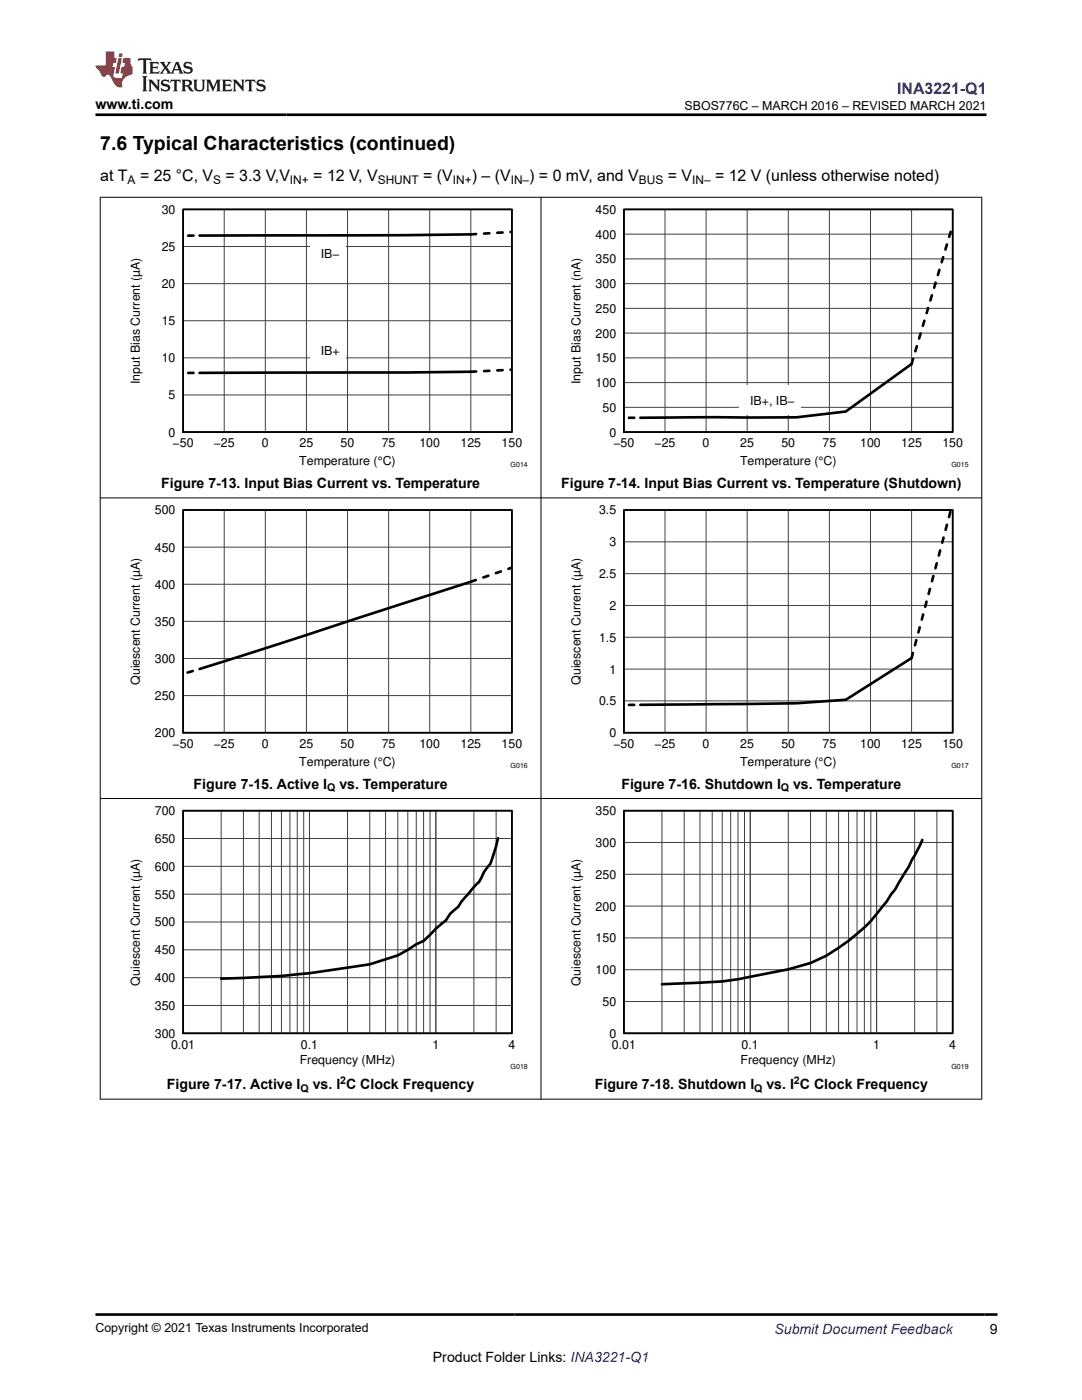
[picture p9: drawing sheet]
<svg xmlns="http://www.w3.org/2000/svg" width="216mm" height="279mm" viewBox="0 0 216 279" stroke-linecap="round" stroke-linejoin="round" font-family="sans-serif">
<path d="M36.5 41.8h65.6v44.4h-65.6z" fill="none" stroke="#000" stroke-width=".26"/>
<g fill="none" stroke="#414141" stroke-width=".2">
<path d="M36.5 41.8h65.6v44.4h-65.6zM36.5 56.6h65.6M36.5 49.2h65.6M44.7 41.8v44.4M52.9 41.8v44.4M61.1 41.8v44.4M69.3 41.8v44.4M77.5 41.8v44.4M85.7 41.8v44.4M93.9 41.8v44.4M36.5 78.8h65.6M36.5 71.4h65.6"/>
<path d="M36.5 64h65.6"/>
</g>
<path d="M93.9 46.8l-13.1 .1-41 .1M93.9 74.2l-54.1 .2" fill="none" stroke="#000" stroke-width=".53"/>
<path d="M36.5 47h3.3M93.9 46.8l8.2-.5M36.5 74.4h3.3M93.9 74.2l8.2-.4" fill="none" stroke="#000" stroke-width=".53" stroke-dasharray="1.1 1.6"/>
<g fill="#fff">
<path d="M61.8 67h7.1v5.9h-7.1z"/>
<path d="M61.8 47.7h7.1v5.9h-7.1z"/>
</g>
<path d="M36.5 41.8h65.6v44.4h-65.6z" fill="none" stroke="#000" stroke-width=".35"/>
<path d="M124.5 41.8h65.6v44.4h-65.6z" fill="none" stroke="#000" stroke-width=".26"/>
<g fill="none" stroke="#414141" stroke-width=".2">
<path d="M124.5 41.8h65.6v44.4h-65.6zM124.5 56.6h65.6M124.5 51.7h65.6M124.5 46.7h65.6M132.7 41.8v44.4M140.9 41.8v44.4M149.1 41.8v44.4M157.3 41.8v44.4M165.5 41.8v44.4M173.7 41.8v44.4M181.9 41.8v44.4M124.5 76.4h65.6"/>
<path d="M124.5 71.4h65.6M124.5 66.5h65.6M124.5 61.5h65.6M124.5 81.3h65.6"/>
</g>
<path d="M181.9 72.6l-13.1 9.5-9.9 1.2-31.1 .1" fill="none" stroke="#000" stroke-width=".53"/>
<path d="M181.9 72.6l8.2-27.7M124.4 83.4h3.4" fill="none" stroke="#000" stroke-width=".53" stroke-dasharray="1.1 1.6"/>
<path d="M147.5 76.9h12.2v6h-12.2z" fill="#fff"/>
<path d="M124.5 41.8h65.6v44.4h-65.6zM36.5 101.8h65.6v44.4h-65.6zM124.5 101.8h65.6v44.4h-65.6zM36.5 161.8h65.6v44.4h-65.6zM124.5 161.8h65.6v44.4h-65.6z" fill="none" stroke="#000" stroke-width=".35"/>
<path d="M36.5 101.8h65.6v44.4h-65.6zM124.5 101.8h65.6v44.4h-65.6zM36.5 161.8h65.6v44.4h-65.6zM124.5 161.8h65.6v44.4h-65.6z" fill="none" stroke="#000" stroke-width=".26"/>
<g fill="none" stroke="#414141" stroke-width=".2">
<path d="M36.5 101.8h65.6v44.4h-65.6zM36.5 116.6h65.6M36.5 109.2h65.6M44.7 101.8v44.4M52.9 101.8v44.4M61.1 101.8v44.4M69.3 101.8v44.4M77.5 101.8v44.4M85.7 101.8v44.4M93.9 101.8v44.4M124.5 101.8h65.6v44.4h-65.6zM124.5 114.5h65.6"/>
<path d="M124.5 108.1h65.6M132.7 101.8v44.4M140.9 101.8v44.4M149.1 101.8v44.4M157.3 101.8v44.4M165.5 101.8v44.4M173.7 101.8v44.4M181.9 101.8v44.4M36.5 138.8h65.6M36.5 131.4h65.6M36.5 124h65.6M124.5 139.9h65.6"/>
<path d="M124.5 133.5h65.6M124.5 127.2h65.6M124.5 120.8h65.6M36.5 161.8h65.6v44.4h-65.6zM36.5 178.5h65.6M36.5 172.9h65.6M36.5 167.3h65.6M44.1 161.8v44.4M48.6 161.8v44.4M51.7 161.8v44.4M54.2 161.8v44.4M56.2 161.8v44.4"/>
<path d="M57.8 161.8v44.4M59.3 161.8v44.4M60.6 161.8v44.4M61.8 161.8v44.4M69.3 161.8v44.4M73.8 161.8v44.4M76.9 161.8v44.4M79.4 161.8v44.4M81.4 161.8v44.4M83.1 161.8v44.4M84.5 161.8v44.4M85.8 161.8v44.4"/>
<path d="M87 161.8v44.4M94.6 161.8v44.4M99 161.8v44.4M124.5 161.8h65.6v44.4h-65.6zM124.5 174.5h65.6M124.5 168.1h65.6M132.1 161.8v44.4M136.5 161.8v44.4M139.7 161.8v44.4M142.1 161.8v44.4M144.1 161.8v44.4M145.8 161.8v44.4"/>
<path d="M147.3 161.8v44.4M148.6 161.8v44.4M149.7 161.8v44.4M157.3 161.8v44.4M161.7 161.8v44.4M164.9 161.8v44.4M167.3 161.8v44.4M169.3 161.8v44.4M171 161.8v44.4M172.5 161.8v44.4M173.8 161.8v44.4M174.9 161.8v44.4"/>
<path d="M182.5 161.8v44.4M186.9 161.8v44.4M36.5 195.1h65.6M36.5 189.6h65.6M36.5 184h65.6M124.5 199.9h65.6M124.5 193.5h65.6M124.5 187.2h65.6M124.5 180.8h65.6M36.5 200.7h65.6"/>
</g>
<path d="M93.9 116.1l-54.1 17.4M181.9 131.3l-13.1 8.4-9.9 .7-31.1 .3M99.4 167.3l-.4 1.6-1.2 3.5a11.1 11.1 0 0 0-2.2 3.6l-3.5 3.9-.7 1.1-1.6 1.3-.8 1.4-2 1.6-2.5 2.5-1.4 .6-3.7 2.3-5.6 1.7a185.3 185.3 0 0 1-29.7 2.9M184 167.6l-2.6 5.4-2.8 4.5-.8 1a34.8 34.8 0 0 1-16.1 13.7l-4.4 1.3-10 1.9-3.2 .5-12 .5" fill="none" stroke="#000" stroke-width=".53"/>
<path d="M93.9 116.1l8.2-2.8M36.5 134.5l3.3-1M181.9 131.3l7.8-29.6M124.4 140.7h3.4" fill="none" stroke="#000" stroke-width=".53" stroke-dasharray="1.1 1.6"/>
<path d="M19.9 39.4h176.1M20 39.3v180.1M107.9 39.3v180.1M195.9 39.3v180.1M19.9 99.4h176.1M19.9 159.4h176.1M19.9 219.4h176.1" fill="none" stroke="#000" stroke-width=".2"/>
<path d="M27.7 11.6l-.2 .6 .5-.2h.6v.1v2.2l-.2 .4h1l-.2-.4v-2.2v-.1h.5l.5 .2-.1-.6zM29.8 12.4l.2 .3v1.6l-.2 .4h1.9l.1-.6a1.08 1.08 0 0 1-1.3 .2v-.7h.6l.4 .2v-.7l-.4 .2h-.6v-.5l.2-.2a1 1 0 0 1 1 .3l-.1-.5zM31.8 12.4l1 1.1-1 1.2h.9l-.2-.2 .4-.8 .5 .8-.2 .2h1.6l-.2-.2 .1-.5h1l.1 .5-.1 .2h.9l-.2-.4-.8-1.9h-.5l-1 2.1-.8-1.1 .9-1h-.8l.2 .2-.5 .6-.3-.6 .1-.2zM35.2 12.8l.4 1h-.8zM36.8 12.5a.65 .65 0 0 0-.2 .7 .65 .65 0 0 0 .6 .5l.7 .1 .1 .3a.79 .79 0 0 1-.7 .4 .79 .79 0 0 1-.7-.5l.1 .7 .2-.1a.93 .93 0 0 0 1.1 0 .93 .93 0 0 0 .4-.9 1.46 1.46 0 0 0-1.2-.6l-.1-.3a1.09 1.09 0 0 1 1.2 .2l-.2-.6-.1 .1-.6-.2zM28.4 15.2l.2 .4v2.2l-.2 .4h1l-.2-.4v-2.2l.2-.4zM29.6 15.9l.2 .4v1.5l-.2 .4h.8l-.3-.4v-1.3l1.7 1.8v-2l.2-.4h-.8l.2 .2 .1 1.1-1.2-1.3zM32.3 16a.65 .65 0 0 0-.2 .8 .65 .65 0 0 0 .7 .4l.6 .2 .1 .2a.79 .79 0 0 1-.7 .4 .79 .79 0 0 1-.7-.5l.1 .7 .2-.1a.93 .93 0 0 0 1.1 .1 .93 .93 0 0 0 .4-1 1.46 1.46 0 0 0-1.2-.5l-.1-.4a1.09 1.09 0 0 1 1.2 .2l-.2-.6-.1 .1-.6-.1zM34.1 15.9l-.1 .6a.63 .63 0 0 1 .7-.3l.1 1.6-.3 .4h1l-.2-.4v-1.6a.66 .66 0 0 1 .8 .3l-.1-.6zM36.2 15.9l.2 .4v1.5l-.2 .4h.9l-.2-.2v-.7h.5l.1 .2a.79 .79 0 0 0 1.2 .6l-1-.9a.61 .61 0 0 0 .6-.6 .61 .61 0 0 0-.5-.7zM36.9 16.2h.2a.47 .47 0 0 1 .5 .1 .47 .47 0 0 1 .1 .5l-.2 .1-.6 .1zM38.5 15.9l.2 .2a2.27 2.27 0 0 0 .4 2 1.04 1.04 0 0 0 1.7-.7v-1.3l.2-.2h-.8l.2 .4v1.1a.6 .6 0 0 1-.6 .6 .6 .6 0 0 1-.6-.6v-1.1l.3-.4zM41.1 15.9l.2 .4v1.5l-.2 .4h.7l-.2-.4v-1.4l.9 1.9 .8-1.9v1.4l-.2 .4h1l-.3-.4v-1.5l.3-.4h-.8l-.7 1.5-.7-1.5zM44.3 15.9l.2 .4v1.5l-.2 .4h1.9l.1-.6a1.09 1.09 0 0 1-1.3 .2v-.7h.6l.4 .2v-.6l-.4 .2h-.6v-.6l.2-.1a1.01 1.01 0 0 1 1 .3l-.1-.6zM46.4 15.9l.3 .4v1.5l-.3 .4h.8l-.2-.4v-1.3l1.6 1.8v-2l.2-.4h-.7l.2 .2v1.1l-1.2-1.3zM49 15.9l-.1 .6a.63 .63 0 0 1 .8-.3v1.6l-.3 .4h1l-.2-.4v-1.6a.66 .66 0 0 1 .8 .3l-.1-.6zM51.4 16a.65 .65 0 0 0-.2 .8 .65 .65 0 0 0 .6 .4l.6 .2 .2 .2a.79 .79 0 0 1-.8 .4 .79 .79 0 0 1-.6-.5l.1 .7 .2-.1a.93 .93 0 0 0 1 .1 .93 .93 0 0 0 .5-1 1.46 1.46 0 0 0-1.3-.5l-.1-.4a1.09 1.09 0 0 1 1.3 .2l-.2-.6-.2 .1-.5-.1z" fill="#231f20"/>
<path d="M21.1 10.3v2.7h-2v.4l.9 1a.95 .95 0 0 0 .9 .9 .59 .59 0 0 1 .6-.4 .59 .59 0 0 1 .5 .3l.4 .8a1.59 1.59 0 0 0 2.1 1.4 1.61 1.61 0 0 1 1-2.3l1-.3-.1-1.5a1.59 1.59 0 0 1-.4-1.7h-1.4l-.2 .9h.5l-.1 .9h-.5l-.2 .9v.3l.4 .1-.2 .9h-.6a.73 .73 0 0 1-1.1-.7l.3-1.5h-.5l.2-.9h.5l.2-.9h-.5v-1.3zM23.6 11.6l-.6 3.1h.7l.6-3.1zM23.8 10.7l-.1 .6h.7l.1-.6z" fill="#ed1c24"/>
<path d="M19 22.9h177.8M19 262.3h180" fill="none" stroke="#000" stroke-width=".53"/>
<text font-size="3.9" x="20" y="29.9">7.6 Typical Characteristics (continued)</text>
<text font-size="3.2" fill="#00f" x="179" y="18.7">INA3221-Q1</text>
<g font-size="3.2">
<text x="20" y="36.1">at T</text>
<text x="27.9" y="36.1">= 25 °C, V</text>
<text x="45" y="36.1">= 3.3 V,V</text>
<text x="62.5" y="36.1">= 12 V, V</text>
<text x="84.5" y="36.1">= (V</text>
<text x="94.1" y="36.1">) – (V</text>
<text x="105.6" y="36.1">) = 0 mV, and V</text>
<text x="133.2" y="36.1">= V</text>
<text x="142.7" y="36.1">= 12 V (unless otherwise noted)</text>
</g>
<g font-size="2.8">
<text x="19" y="21.8">www.ti.com</text>
<text x="32.2" y="97.4">Figure 7-13. Input Bias Current vs. Temperature</text>
<text x="112" y="97.4">Figure 7-14. Input Bias Current vs. Temperature (Shutdown)</text>
<text x="38.6" y="157.4">Figure 7-15. Active I</text>
<text x="67.7" y="157.4">vs. Temperature</text>
<text x="124" y="157.4">Figure 7-16. Shutdown I</text>
<text x="158.3" y="157.4">vs. Temperature</text>
<text x="33.3" y="217.4">Figure 7-17. Active I</text>
<text x="62.4" y="217.4">vs. I C Clock Frequency</text>
<text x="118.7" y="217.4">Figure 7-18. Shutdown I</text>
<text x="152.9" y="217.4">vs. I C Clock Frequency</text>
<text x="197.5" y="266.1">9</text>
<text x="86.4" y="271.7">Product Folder Links: INA3221-Q1</text>
</g>
<text font-size="2.8" fill="#00f" x="154.5" y="266.2">Submit Document Feedback</text>
<g font-size="2.5">
<text x="136.6" y="21.9">SBOS776C – MARCH 2016 – REVISED MARCH 2021</text>
<text x="32.3" y="42.7">30</text>
<text x="118.9" y="47.6">400</text>
<text x="118.9" y="42.7">450</text>
<text x="32.3" y="50.1">25</text>
<text x="64" y="51.6">IB−</text>
<text x="118.9" y="52.6">350</text>
<text x="32.3" y="57.5">20</text>
<text x="118.9" y="57.5">300</text>
<text x="32.3" y="64.9">15</text>
<text x="118.9" y="62.4">250</text>
<text x="64" y="70.8">IB+</text>
<text x="118.9" y="67.4">200</text>
<text x="27.9" y="76.6" transform="rotate(-90 27.9 76.6)">Input Bias Current (µA)</text>
<text x="32.3" y="72.3">10</text>
<text x="115.9" y="76.6" transform="rotate(-90 115.9 76.6)">Input Bias Current (nA)</text>
<text x="118.9" y="77.2">100</text>
<text x="118.9" y="72.3">150</text>
<text x="33.6" y="79.7">5</text>
<text x="120.2" y="82.2">50</text>
<text x="149.7" y="80.8">IB+, IB−</text>
<text x="33.6" y="87.1">0</text>
<text x="34.4" y="89.3">−50</text>
<text x="42.6" y="89.3">−25</text>
<text x="52.3" y="89.3">0</text>
<text x="59.8" y="89.3">25</text>
<text x="68" y="89.3">50</text>
<text x="76.2" y="89.3">75</text>
<text x="83.7" y="89.3">100</text>
<text x="91.9" y="89.3">125</text>
<text x="100.1" y="89.3">150</text>
<text x="121.6" y="87.1">0</text>
<text x="122.4" y="89.3">−50</text>
<text x="130.6" y="89.3">−25</text>
<text x="140.2" y="89.3">0</text>
<text x="147.7" y="89.3">25</text>
<text x="155.9" y="89.3">50</text>
<text x="164.1" y="89.3">75</text>
<text x="171.6" y="89.3">100</text>
<text x="179.8" y="89.3">125</text>
<text x="188" y="89.3">150</text>
<text x="59.7" y="92.8">Temperature (°C)</text>
<text x="147.7" y="92.8">Temperature (°C)</text>
<text x="30.9" y="102.7">500</text>
<text x="119.5" y="102.7">3.5</text>
<text x="30.9" y="110.1">450</text>
<text x="121.6" y="109">3</text>
<text x="30.9" y="117.5">400</text>
<text x="119.5" y="115.4">2.5</text>
<text x="30.9" y="124.9">350</text>
<text x="121.6" y="121.7">2</text>
<text x="119.5" y="128.1">1.5</text>
<text x="27.9" y="136.7" transform="rotate(-90 27.9 136.7)">Quiescent Current (µA)</text>
<text x="30.9" y="132.3">300</text>
<text x="115.9" y="136.7" transform="rotate(-90 115.9 136.7)">Quiescent Current (µA)</text>
<text x="121.6" y="134.4">1</text>
<text x="30.9" y="139.7">250</text>
<text x="119.5" y="140.8">0.5</text>
<text x="30.9" y="147.1">200</text>
<text x="34.4" y="149.3">−50</text>
<text x="42.6" y="149.3">−25</text>
<text x="52.3" y="149.3">0</text>
<text x="59.8" y="149.3">25</text>
<text x="68" y="149.3">50</text>
<text x="76.2" y="149.3">75</text>
<text x="83.7" y="149.3">100</text>
<text x="91.9" y="149.3">125</text>
<text x="100.1" y="149.3">150</text>
<text x="121.6" y="147.1">0</text>
<text x="122.4" y="149.3">−50</text>
<text x="130.6" y="149.3">−25</text>
<text x="140.2" y="149.3">0</text>
<text x="147.7" y="149.3">25</text>
<text x="155.9" y="149.3">50</text>
<text x="164.1" y="149.3">75</text>
<text x="171.6" y="149.3">100</text>
<text x="179.8" y="149.3">125</text>
<text x="188" y="149.3">150</text>
<text x="59.7" y="152.8">Temperature (°C)</text>
<text x="147.7" y="152.8">Temperature (°C)</text>
<text x="30.9" y="162.7">700</text>
<text x="118.9" y="162.7">350</text>
<text x="30.9" y="173.8">600</text>
<text x="30.9" y="168.2">650</text>
<text x="118.9" y="169">300</text>
<text x="30.9" y="179.3">550</text>
<text x="118.9" y="175.4">250</text>
<text x="30.9" y="184.9">500</text>
<text x="118.9" y="181.7">200</text>
<text x="30.9" y="190.4">450</text>
<text x="118.9" y="188.1">150</text>
<text x="27.9" y="196.7" transform="rotate(-90 27.9 196.7)">Quiescent Current (µA)</text>
<text x="30.9" y="196">400</text>
<text x="115.9" y="196.7" transform="rotate(-90 115.9 196.7)">Quiescent Current (µA)</text>
<text x="118.9" y="194.4">100</text>
<text x="30.9" y="201.6">350</text>
<text x="120.2" y="200.8">50</text>
<text x="30.9" y="207.1">300</text>
<text x="34.1" y="209.3">0.01</text>
<text x="60" y="209.3">0.1</text>
<text x="86.3" y="209.3">1</text>
<text x="101.5" y="209.3">4</text>
<text x="121.6" y="207.1">0</text>
<text x="122.1" y="209.3">0.01</text>
<text x="148" y="209.3">0.1</text>
<text x="174.2" y="209.3">1</text>
<text x="189.4" y="209.3">4</text>
<text x="59.8" y="212.3">Frequency (MHz)</text>
<text x="147.8" y="212.3">Frequency (MHz)</text>
<text x="19" y="265.9">Copyright © 2021 Texas Instruments Incorporated</text>
</g>
<g font-size="2.4">
<text x="25.5" y="36.7">A</text>
<text x="42.5" y="36.7">S</text>
<text x="57.9" y="36.7">IN+</text>
<text x="75.4" y="36.7">SHUNT</text>
<text x="90.4" y="36.7">IN+</text>
<text x="101.9" y="36.7">IN–</text>
<text x="127.5" y="36.7">BUS</text>
<text x="138.1" y="36.7">IN–</text>
</g>
<g font-size="2.1">
<text x="65.3" y="157.9">Q</text>
<text x="155.8" y="157.9">Q</text>
<text x="60" y="217.9">Q</text>
<text x="67.9" y="216.4">2</text>
<text x="150.5" y="217.9">Q</text>
<text x="158.4" y="216.4">2</text>
</g>
<g font-size="1.4">
<text x="101.9" y="93.3">G014</text>
<text x="189.8" y="93.3">G015</text>
<text x="101.9" y="153.3">G016</text>
<text x="189.8" y="153.3">G017</text>
<text x="101.9" y="213.3">G018</text>
<text x="189.8" y="213.3">G019</text>
</g>
</svg>
